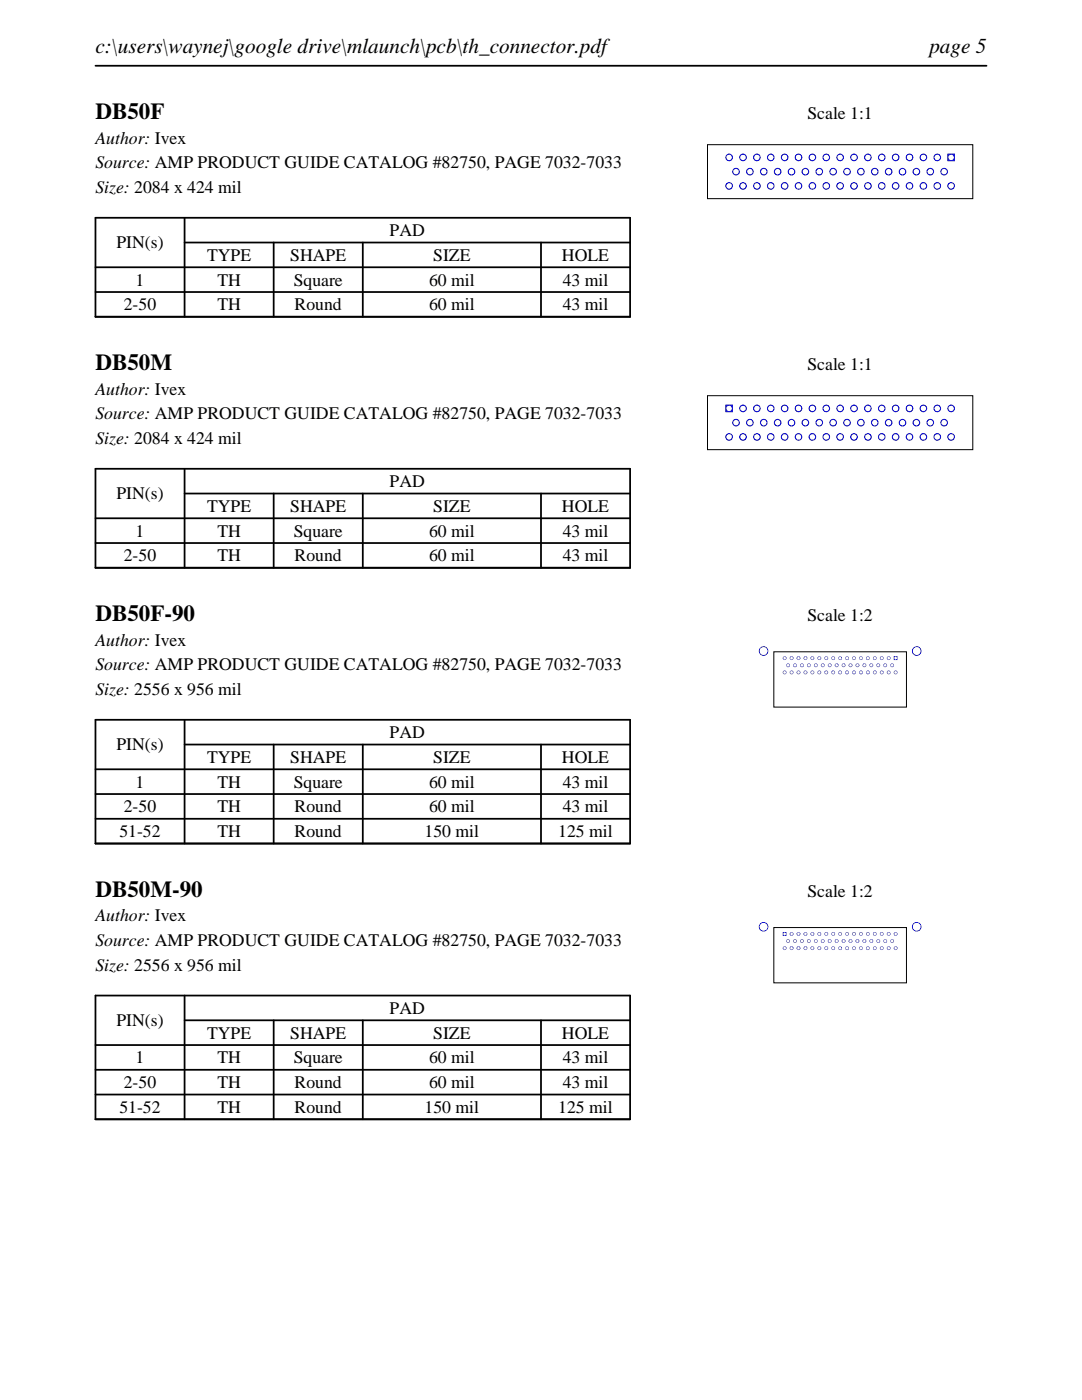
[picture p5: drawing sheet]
<svg xmlns="http://www.w3.org/2000/svg" width="216mm" height="279mm" viewBox="0 0 216 279" stroke-linecap="round" stroke-linejoin="round" font-family="sans-serif">
<path d="M19 13.1h177.8M19 43.5h106.7v19.7h-106.7zM19 53.3h106.7M19 58.3h106.7M36.8 48.4h88.9M36.8 43.5v19.7M54.6 48.4v14.8M72.4 48.4v14.8M107.9 48.4v14.8" fill="none" stroke="#000" stroke-width=".35"/>
<path d="M141.2 28.9h52.9v10.7h-52.9z" fill="none" stroke="#000" stroke-width=".2"/>
<g fill="#00f">
<path d="M189 30.7v1.5h1.6v-1.5zM189.2 31.4a.55 .55 0 0 1 1.1 0 .55 .55 0 0 1-1.1 0z"/>
<path d="M186.3 31.4a.76 .76 0 0 0 1.5 0 .76 .76 0 0 0-1.5 0zM186.5 31.4a.55 .55 0 0 1 1.1 0 .55 .55 0 0 1-1.1 0z"/>
<path d="M183.5 31.4a.76 .76 0 0 0 1.5 0 .76 .76 0 0 0-1.5 0zM183.7 31.4a.55 .55 0 0 1 1.1 0 .55 .55 0 0 1-1.1 0z"/>
<path d="M180.7 31.4a.76 .76 0 0 0 1.5 0 .76 .76 0 0 0-1.5 0zM180.9 31.4a.55 .55 0 0 1 1.1 0 .55 .55 0 0 1-1.1 0z"/>
<path d="M178 31.4a.76 .76 0 0 0 1.5 0 .76 .76 0 0 0-1.5 0zM178.2 31.4a.55 .55 0 0 1 1.1 0 .55 .55 0 0 1-1.1 0z"/>
<path d="M175.2 31.4a.76 .76 0 0 0 1.5 0 .76 .76 0 0 0-1.5 0zM175.4 31.4a.55 .55 0 0 1 1.1 0 .55 .55 0 0 1-1.1 0z"/>
<path d="M172.4 31.4a.76 .76 0 0 0 1.5 0 .76 .76 0 0 0-1.5 0zM172.6 31.4a.55 .55 0 0 1 1.1 0 .55 .55 0 0 1-1.1 0z"/>
<path d="M169.6 31.4a.8 .8 0 0 0 1.6 0 .8 .8 0 0 0-1.6 0zM169.9 31.4a.55 .55 0 0 1 1.1 0 .55 .55 0 0 1-1.1 0z"/>
<path d="M166.9 31.4a.76 .76 0 0 0 1.5 0 .76 .76 0 0 0-1.5 0zM167.1 31.4a.55 .55 0 0 1 1.1 0 .55 .55 0 0 1-1.1 0z"/>
<path d="M164.1 31.4a.76 .76 0 0 0 1.5 0 .76 .76 0 0 0-1.5 0zM164.3 31.4a.55 .55 0 0 1 1.1 0 .55 .55 0 0 1-1.1 0z"/>
<path d="M161.3 31.4a.8 .8 0 0 0 1.6 0 .8 .8 0 0 0-1.6 0zM161.6 31.4a.55 .55 0 0 1 1 0 .55 .55 0 0 1-1 0z"/>
<path d="M158.6 31.4a.76 .76 0 0 0 1.5 0 .76 .76 0 0 0-1.5 0zM158.8 31.4a.55 .55 0 0 1 1.1 0 .55 .55 0 0 1-1.1 0z"/>
<path d="M155.8 31.4a.76 .76 0 0 0 1.5 0 .76 .76 0 0 0-1.5 0zM156 31.4a.55 .55 0 0 1 1.1 0 .55 .55 0 0 1-1.1 0z"/>
<path d="M153 31.4a.8 .8 0 0 0 1.6 0 .8 .8 0 0 0-1.6 0zM153.3 31.4a.55 .55 0 0 1 1 0 .55 .55 0 0 1-1 0z"/>
<path d="M150.3 31.4a.76 .76 0 0 0 1.5 0 .76 .76 0 0 0-1.5 0zM150.5 31.4a.55 .55 0 0 1 1.1 0 .55 .55 0 0 1-1.1 0z"/>
<path d="M147.5 31.4a.76 .76 0 0 0 1.5 0 .76 .76 0 0 0-1.5 0zM147.7 31.4a.55 .55 0 0 1 1.1 0 .55 .55 0 0 1-1.1 0z"/>
<path d="M144.7 31.4a.8 .8 0 0 0 1.6 0 .8 .8 0 0 0-1.6 0zM144.9 31.4a.55 .55 0 0 1 1.1 0 .55 .55 0 0 1-1.1 0z"/>
<path d="M187.6 34.3a.8 .8 0 0 0 1.6 0 .8 .8 0 0 0-1.6 0zM187.8 34.3a.55 .55 0 0 1 1.1 0 .55 .55 0 0 1-1.1 0z"/>
<path d="M184.9 34.3a.76 .76 0 0 0 1.5 0 .76 .76 0 0 0-1.5 0zM185.1 34.3a.55 .55 0 0 1 1.1 0 .55 .55 0 0 1-1.1 0z"/>
<path d="M182.1 34.3a.76 .76 0 0 0 1.5 0 .76 .76 0 0 0-1.5 0zM182.3 34.3a.55 .55 0 0 1 1.1 0 .55 .55 0 0 1-1.1 0z"/>
<path d="M179.3 34.3a.76 .76 0 0 0 1.5 0 .76 .76 0 0 0-1.5 0zM179.5 34.3a.55 .55 0 0 1 1.1 0 .55 .55 0 0 1-1.1 0z"/>
<path d="M176.6 34.3a.76 .76 0 0 0 1.5 0 .76 .76 0 0 0-1.5 0zM176.8 34.3a.55 .55 0 0 1 1.1 0 .55 .55 0 0 1-1.1 0z"/>
<path d="M173.8 34.3a.76 .76 0 0 0 1.5 0 .76 .76 0 0 0-1.5 0zM174 34.3a.55 .55 0 0 1 1.1 0 .55 .55 0 0 1-1.1 0z"/>
<path d="M171 34.3a.76 .76 0 0 0 1.5 0 .76 .76 0 0 0-1.5 0zM171.2 34.3a.55 .55 0 0 1 1.1 0 .55 .55 0 0 1-1.1 0z"/>
<path d="M168.2 34.3a.8 .8 0 0 0 1.6 0 .8 .8 0 0 0-1.6 0zM168.5 34.3a.55 .55 0 0 1 1.1 0 .55 .55 0 0 1-1.1 0z"/>
<path d="M165.5 34.3a.76 .76 0 0 0 1.5 0 .76 .76 0 0 0-1.5 0zM165.7 34.3a.55 .55 0 0 1 1.1 0 .55 .55 0 0 1-1.1 0z"/>
<path d="M162.7 34.3a.76 .76 0 0 0 1.5 0 .76 .76 0 0 0-1.5 0zM162.9 34.3a.55 .55 0 0 1 1.1 0 .55 .55 0 0 1-1.1 0z"/>
<path d="M159.9 34.3a.8 .8 0 0 0 1.6 0 .8 .8 0 0 0-1.6 0zM160.2 34.3a.55 .55 0 0 1 1.1 0 .55 .55 0 0 1-1.1 0z"/>
<path d="M157.2 34.3a.76 .76 0 0 0 1.5 0 .76 .76 0 0 0-1.5 0zM157.4 34.3a.55 .55 0 0 1 1.1 0 .55 .55 0 0 1-1.1 0z"/>
<path d="M154.4 34.3a.76 .76 0 0 0 1.5 0 .76 .76 0 0 0-1.5 0zM154.6 34.3a.55 .55 0 0 1 1.1 0 .55 .55 0 0 1-1.1 0z"/>
<path d="M151.6 34.3a.8 .8 0 0 0 1.6 0 .8 .8 0 0 0-1.6 0zM151.9 34.3a.55 .55 0 0 1 1 0 .55 .55 0 0 1-1 0z"/>
<path d="M148.9 34.3a.76 .76 0 0 0 1.5 0 .76 .76 0 0 0-1.5 0zM149.1 34.3a.55 .55 0 0 1 1.1 0 .55 .55 0 0 1-1.1 0z"/>
<path d="M146.1 34.3a.76 .76 0 0 0 1.5 0 .76 .76 0 0 0-1.5 0zM146.3 34.3a.55 .55 0 0 1 1.1 0 .55 .55 0 0 1-1.1 0z"/>
<path d="M189 37.1a.8 .8 0 0 0 1.6 0 .8 .8 0 0 0-1.6 0zM189.2 37.1a.55 .55 0 0 1 1.1 0 .55 .55 0 0 1-1.1 0z"/>
<path d="M186.3 37.1a.76 .76 0 0 0 1.5 0 .76 .76 0 0 0-1.5 0zM186.5 37.1a.55 .55 0 0 1 1.1 0 .55 .55 0 0 1-1.1 0z"/>
<path d="M183.5 37.1a.76 .76 0 0 0 1.5 0 .76 .76 0 0 0-1.5 0zM183.7 37.1a.55 .55 0 0 1 1.1 0 .55 .55 0 0 1-1.1 0z"/>
<path d="M180.7 37.1a.76 .76 0 0 0 1.5 0 .76 .76 0 0 0-1.5 0zM180.9 37.1a.55 .55 0 0 1 1.1 0 .55 .55 0 0 1-1.1 0z"/>
<path d="M178 37.1a.76 .76 0 0 0 1.5 0 .76 .76 0 0 0-1.5 0zM178.2 37.1a.55 .55 0 0 1 1.1 0 .55 .55 0 0 1-1.1 0z"/>
<path d="M175.2 37.1a.76 .76 0 0 0 1.5 0 .76 .76 0 0 0-1.5 0zM175.4 37.1a.55 .55 0 0 1 1.1 0 .55 .55 0 0 1-1.1 0z"/>
<path d="M172.4 37.1a.76 .76 0 0 0 1.5 0 .76 .76 0 0 0-1.5 0zM172.6 37.1a.55 .55 0 0 1 1.1 0 .55 .55 0 0 1-1.1 0z"/>
<path d="M169.6 37.1a.8 .8 0 0 0 1.6 0 .8 .8 0 0 0-1.6 0zM169.9 37.1a.55 .55 0 0 1 1.1 0 .55 .55 0 0 1-1.1 0z"/>
<path d="M166.9 37.1a.76 .76 0 0 0 1.5 0 .76 .76 0 0 0-1.5 0zM167.1 37.1a.55 .55 0 0 1 1.1 0 .55 .55 0 0 1-1.1 0z"/>
<path d="M164.1 37.1a.76 .76 0 0 0 1.5 0 .76 .76 0 0 0-1.5 0zM164.3 37.1a.55 .55 0 0 1 1.1 0 .55 .55 0 0 1-1.1 0z"/>
<path d="M161.3 37.1a.8 .8 0 0 0 1.6 0 .8 .8 0 0 0-1.6 0zM161.6 37.1a.55 .55 0 0 1 1 0 .55 .55 0 0 1-1 0z"/>
<path d="M158.6 37.1a.76 .76 0 0 0 1.5 0 .76 .76 0 0 0-1.5 0zM158.8 37.1a.55 .55 0 0 1 1.1 0 .55 .55 0 0 1-1.1 0z"/>
<path d="M155.8 37.1a.76 .76 0 0 0 1.5 0 .76 .76 0 0 0-1.5 0zM156 37.1a.55 .55 0 0 1 1.1 0 .55 .55 0 0 1-1.1 0z"/>
<path d="M153 37.1a.8 .8 0 0 0 1.6 0 .8 .8 0 0 0-1.6 0zM153.3 37.1a.55 .55 0 0 1 1 0 .55 .55 0 0 1-1 0z"/>
<path d="M150.3 37.1a.76 .76 0 0 0 1.5 0 .76 .76 0 0 0-1.5 0zM150.5 37.1a.55 .55 0 0 1 1.1 0 .55 .55 0 0 1-1.1 0z"/>
<path d="M147.5 37.1a.76 .76 0 0 0 1.5 0 .76 .76 0 0 0-1.5 0zM147.7 37.1a.55 .55 0 0 1 1.1 0 .55 .55 0 0 1-1.1 0z"/>
<path d="M144.7 37.1a.8 .8 0 0 0 1.6 0 .8 .8 0 0 0-1.6 0zM144.9 37.1a.55 .55 0 0 1 1.1 0 .55 .55 0 0 1-1.1 0z"/>
</g>
<path d="M19 93.6h106.7v19.7h-106.7zM36.8 98.5h88.9M36.8 93.6v19.7M54.6 98.5v14.8M72.4 98.5v14.8M107.9 98.5v14.8M19 103.4h106.7M19 108.4h106.7" fill="none" stroke="#000" stroke-width=".35"/>
<path d="M141.2 79h52.9v10.7h-52.9z" fill="none" stroke="#000" stroke-width=".2"/>
<g fill="#00f">
<path d="M144.7 80.7v1.6h1.6v-1.6zM144.9 81.5a.55 .55 0 0 1 1.1 0 .55 .55 0 0 1-1.1 0z"/>
<path d="M147.5 81.5a.76 .76 0 0 0 1.5 0 .76 .76 0 0 0-1.5 0zM147.7 81.5a.55 .55 0 0 1 1.1 0 .55 .55 0 0 1-1.1 0z"/>
<path d="M150.3 81.5a.76 .76 0 0 0 1.5 0 .76 .76 0 0 0-1.5 0zM150.5 81.5a.55 .55 0 0 1 1.1 0 .55 .55 0 0 1-1.1 0z"/>
<path d="M153 81.5a.8 .8 0 0 0 1.6 0 .8 .8 0 0 0-1.6 0zM153.3 81.5a.55 .55 0 0 1 1 0 .55 .55 0 0 1-1 0z"/>
<path d="M155.8 81.5a.76 .76 0 0 0 1.5 0 .76 .76 0 0 0-1.5 0zM156 81.5a.55 .55 0 0 1 1.1 0 .55 .55 0 0 1-1.1 0z"/>
<path d="M158.6 81.5a.76 .76 0 0 0 1.5 0 .76 .76 0 0 0-1.5 0zM158.8 81.5a.55 .55 0 0 1 1.1 0 .55 .55 0 0 1-1.1 0z"/>
<path d="M161.3 81.5a.8 .8 0 0 0 1.6 0 .8 .8 0 0 0-1.6 0zM161.6 81.5a.55 .55 0 0 1 1 0 .55 .55 0 0 1-1 0z"/>
<path d="M164.1 81.5a.76 .76 0 0 0 1.5 0 .76 .76 0 0 0-1.5 0zM164.3 81.5a.55 .55 0 0 1 1.1 0 .55 .55 0 0 1-1.1 0z"/>
<path d="M166.9 81.5a.76 .76 0 0 0 1.5 0 .76 .76 0 0 0-1.5 0zM167.1 81.5a.55 .55 0 0 1 1.1 0 .55 .55 0 0 1-1.1 0z"/>
<path d="M169.6 81.5a.8 .8 0 0 0 1.6 0 .8 .8 0 0 0-1.6 0zM169.9 81.5a.55 .55 0 0 1 1.1 0 .55 .55 0 0 1-1.1 0z"/>
<path d="M172.4 81.5a.76 .76 0 0 0 1.5 0 .76 .76 0 0 0-1.5 0zM172.6 81.5a.55 .55 0 0 1 1.1 0 .55 .55 0 0 1-1.1 0z"/>
<path d="M175.2 81.5a.76 .76 0 0 0 1.5 0 .76 .76 0 0 0-1.5 0zM175.4 81.5a.55 .55 0 0 1 1.1 0 .55 .55 0 0 1-1.1 0z"/>
<path d="M178 81.5a.76 .76 0 0 0 1.5 0 .76 .76 0 0 0-1.5 0zM178.2 81.5a.55 .55 0 0 1 1.1 0 .55 .55 0 0 1-1.1 0z"/>
<path d="M180.7 81.5a.76 .76 0 0 0 1.5 0 .76 .76 0 0 0-1.5 0zM180.9 81.5a.55 .55 0 0 1 1.1 0 .55 .55 0 0 1-1.1 0z"/>
<path d="M183.5 81.5a.76 .76 0 0 0 1.5 0 .76 .76 0 0 0-1.5 0zM183.7 81.5a.55 .55 0 0 1 1.1 0 .55 .55 0 0 1-1.1 0z"/>
<path d="M186.3 81.5a.76 .76 0 0 0 1.5 0 .76 .76 0 0 0-1.5 0zM186.5 81.5a.55 .55 0 0 1 1.1 0 .55 .55 0 0 1-1.1 0z"/>
<path d="M189 81.5a.8 .8 0 0 0 1.6 0 .8 .8 0 0 0-1.6 0zM189.2 81.5a.55 .55 0 0 1 1.1 0 .55 .55 0 0 1-1.1 0z"/>
<path d="M146.1 84.4a.76 .76 0 0 0 1.5 0 .76 .76 0 0 0-1.5 0zM146.3 84.4a.55 .55 0 0 1 1.1 0 .55 .55 0 0 1-1.1 0z"/>
<path d="M148.9 84.4a.76 .76 0 0 0 1.5 0 .76 .76 0 0 0-1.5 0zM149.1 84.4a.55 .55 0 0 1 1.1 0 .55 .55 0 0 1-1.1 0z"/>
<path d="M151.6 84.4a.8 .8 0 0 0 1.6 0 .8 .8 0 0 0-1.6 0zM151.9 84.4a.55 .55 0 0 1 1 0 .55 .55 0 0 1-1 0z"/>
<path d="M154.4 84.4a.76 .76 0 0 0 1.5 0 .76 .76 0 0 0-1.5 0zM154.6 84.4a.55 .55 0 0 1 1.1 0 .55 .55 0 0 1-1.1 0z"/>
<path d="M157.2 84.4a.76 .76 0 0 0 1.5 0 .76 .76 0 0 0-1.5 0zM157.4 84.4a.55 .55 0 0 1 1.1 0 .55 .55 0 0 1-1.1 0z"/>
<path d="M159.9 84.4a.8 .8 0 0 0 1.6 0 .8 .8 0 0 0-1.6 0zM160.2 84.4a.55 .55 0 0 1 1.1 0 .55 .55 0 0 1-1.1 0z"/>
<path d="M162.7 84.4a.76 .76 0 0 0 1.5 0 .76 .76 0 0 0-1.5 0zM162.9 84.4a.55 .55 0 0 1 1.1 0 .55 .55 0 0 1-1.1 0z"/>
<path d="M165.5 84.4a.76 .76 0 0 0 1.5 0 .76 .76 0 0 0-1.5 0zM165.7 84.4a.55 .55 0 0 1 1.1 0 .55 .55 0 0 1-1.1 0z"/>
<path d="M168.2 84.4a.8 .8 0 0 0 1.6 0 .8 .8 0 0 0-1.6 0zM168.5 84.4a.55 .55 0 0 1 1.1 0 .55 .55 0 0 1-1.1 0z"/>
<path d="M171 84.4a.76 .76 0 0 0 1.5 0 .76 .76 0 0 0-1.5 0zM171.2 84.4a.55 .55 0 0 1 1.1 0 .55 .55 0 0 1-1.1 0z"/>
<path d="M173.8 84.4a.76 .76 0 0 0 1.5 0 .76 .76 0 0 0-1.5 0zM174 84.4a.55 .55 0 0 1 1.1 0 .55 .55 0 0 1-1.1 0z"/>
<path d="M176.6 84.4a.76 .76 0 0 0 1.5 0 .76 .76 0 0 0-1.5 0zM176.8 84.4a.55 .55 0 0 1 1.1 0 .55 .55 0 0 1-1.1 0z"/>
<path d="M179.3 84.4a.76 .76 0 0 0 1.5 0 .76 .76 0 0 0-1.5 0zM179.5 84.4a.55 .55 0 0 1 1.1 0 .55 .55 0 0 1-1.1 0z"/>
<path d="M182.1 84.4a.76 .76 0 0 0 1.5 0 .76 .76 0 0 0-1.5 0zM182.3 84.4a.55 .55 0 0 1 1.1 0 .55 .55 0 0 1-1.1 0z"/>
<path d="M184.9 84.4a.76 .76 0 0 0 1.5 0 .76 .76 0 0 0-1.5 0zM185.1 84.4a.55 .55 0 0 1 1.1 0 .55 .55 0 0 1-1.1 0z"/>
<path d="M187.6 84.4a.8 .8 0 0 0 1.6 0 .8 .8 0 0 0-1.6 0zM187.8 84.4a.55 .55 0 0 1 1.1 0 .55 .55 0 0 1-1.1 0z"/>
<path d="M144.7 87.2a.8 .8 0 0 0 1.6 0 .8 .8 0 0 0-1.6 0zM144.9 87.2a.55 .55 0 0 1 1.1 0 .55 .55 0 0 1-1.1 0z"/>
<path d="M147.5 87.2a.76 .76 0 0 0 1.5 0 .76 .76 0 0 0-1.5 0zM147.7 87.2a.55 .55 0 0 1 1.1 0 .55 .55 0 0 1-1.1 0z"/>
<path d="M150.3 87.2a.76 .76 0 0 0 1.5 0 .76 .76 0 0 0-1.5 0zM150.5 87.2a.55 .55 0 0 1 1.1 0 .55 .55 0 0 1-1.1 0z"/>
<path d="M153 87.2a.8 .8 0 0 0 1.6 0 .8 .8 0 0 0-1.6 0zM153.3 87.2a.55 .55 0 0 1 1 0 .55 .55 0 0 1-1 0z"/>
<path d="M155.8 87.2a.76 .76 0 0 0 1.5 0 .76 .76 0 0 0-1.5 0zM156 87.2a.55 .55 0 0 1 1.1 0 .55 .55 0 0 1-1.1 0z"/>
<path d="M158.6 87.2a.76 .76 0 0 0 1.5 0 .76 .76 0 0 0-1.5 0zM158.8 87.2a.55 .55 0 0 1 1.1 0 .55 .55 0 0 1-1.1 0z"/>
<path d="M161.3 87.2a.8 .8 0 0 0 1.6 0 .8 .8 0 0 0-1.6 0zM161.6 87.2a.55 .55 0 0 1 1 0 .55 .55 0 0 1-1 0z"/>
<path d="M164.1 87.2a.76 .76 0 0 0 1.5 0 .76 .76 0 0 0-1.5 0zM164.3 87.2a.55 .55 0 0 1 1.1 0 .55 .55 0 0 1-1.1 0z"/>
<path d="M166.9 87.2a.76 .76 0 0 0 1.5 0 .76 .76 0 0 0-1.5 0zM167.1 87.2a.55 .55 0 0 1 1.1 0 .55 .55 0 0 1-1.1 0z"/>
<path d="M169.6 87.2a.8 .8 0 0 0 1.6 0 .8 .8 0 0 0-1.6 0zM169.9 87.2a.55 .55 0 0 1 1.1 0 .55 .55 0 0 1-1.1 0z"/>
<path d="M172.4 87.2a.76 .76 0 0 0 1.5 0 .76 .76 0 0 0-1.5 0zM172.6 87.2a.55 .55 0 0 1 1.1 0 .55 .55 0 0 1-1.1 0z"/>
<path d="M175.2 87.2a.76 .76 0 0 0 1.5 0 .76 .76 0 0 0-1.5 0zM175.4 87.2a.55 .55 0 0 1 1.1 0 .55 .55 0 0 1-1.1 0z"/>
<path d="M178 87.2a.76 .76 0 0 0 1.5 0 .76 .76 0 0 0-1.5 0zM178.2 87.2a.55 .55 0 0 1 1.1 0 .55 .55 0 0 1-1.1 0z"/>
<path d="M180.7 87.2a.76 .76 0 0 0 1.5 0 .76 .76 0 0 0-1.5 0zM180.9 87.2a.55 .55 0 0 1 1.1 0 .55 .55 0 0 1-1.1 0z"/>
<path d="M183.5 87.2a.76 .76 0 0 0 1.5 0 .76 .76 0 0 0-1.5 0zM183.7 87.2a.55 .55 0 0 1 1.1 0 .55 .55 0 0 1-1.1 0z"/>
<path d="M186.3 87.2a.76 .76 0 0 0 1.5 0 .76 .76 0 0 0-1.5 0zM186.5 87.2a.55 .55 0 0 1 1.1 0 .55 .55 0 0 1-1.1 0z"/>
<path d="M189 87.2a.8 .8 0 0 0 1.6 0 .8 .8 0 0 0-1.6 0zM189.2 87.2a.55 .55 0 0 1 1.1 0 .55 .55 0 0 1-1.1 0z"/>
</g>
<path d="M19 143.7h106.7v24.6h-106.7zM19 153.5h106.7M19 158.5h106.7M36.8 148.6h88.9M36.8 143.7v24.6M54.6 148.6v19.7M72.4 148.6v19.7M107.9 148.6v19.7M19 163.4h106.7" fill="none" stroke="#000" stroke-width=".35"/>
<path d="M154.4 130.1h26.5v11h-26.5z" fill="none" stroke="#000" stroke-width=".2"/>
<g fill="#00f">
<path d="M178.3 131v.7h.8v-.7zM178.4 131.4a.3 .3 0 0 1 .6 0 .3 .3 0 0 1-.6 0z"/>
<path d="M176.9 131.4a.4 .4 0 0 0 .8 0 .4 .4 0 0 0-.8 0zM177.1 131.4a.27 .27 0 0 1 .5 0 .27 .27 0 0 1-.5 0z"/>
<path d="M175.6 131.4a.38 .38 0 0 0 .7 0 .38 .38 0 0 0-.7 0zM175.7 131.4a.27 .27 0 0 1 .5 0 .27 .27 0 0 1-.5 0z"/>
<path d="M174.2 131.4a.38 .38 0 0 0 .7 0 .38 .38 0 0 0-.7 0zM174.3 131.4a.27 .27 0 0 1 .5 0 .27 .27 0 0 1-.5 0z"/>
<path d="M172.8 131.4a.4 .4 0 0 0 .8 0 .4 .4 0 0 0-.8 0zM172.9 131.4a.3 .3 0 0 1 .6 0 .3 .3 0 0 1-.6 0z"/>
<path d="M171.4 131.4a.4 .4 0 0 0 .8 0 .4 .4 0 0 0-.8 0zM171.5 131.4a.3 .3 0 0 1 .6 0 .3 .3 0 0 1-.6 0z"/>
<path d="M170 131.4a.4 .4 0 0 0 .8 0 .4 .4 0 0 0-.8 0zM170.1 131.4a.3 .3 0 0 1 .6 0 .3 .3 0 0 1-.6 0z"/>
<path d="M168.6 131.4a.4 .4 0 0 0 .8 0 .4 .4 0 0 0-.8 0zM168.8 131.4a.27 .27 0 0 1 .5 0 .27 .27 0 0 1-.5 0z"/>
<path d="M167.3 131.4a.38 .38 0 0 0 .7 0 .38 .38 0 0 0-.7 0zM167.4 131.4a.27 .27 0 0 1 .5 0 .27 .27 0 0 1-.5 0z"/>
<path d="M165.9 131.4a.38 .38 0 0 0 .7 0 .38 .38 0 0 0-.7 0zM166 131.4a.27 .27 0 0 1 .5 0 .27 .27 0 0 1-.5 0z"/>
<path d="M164.5 131.4a.4 .4 0 0 0 .8 0 .4 .4 0 0 0-.8 0zM164.6 131.4a.27 .27 0 0 1 .5 0 .27 .27 0 0 1-.5 0z"/>
<path d="M163.1 131.4a.4 .4 0 0 0 .8 0 .4 .4 0 0 0-.8 0zM163.2 131.4a.3 .3 0 0 1 .6 0 .3 .3 0 0 1-.6 0z"/>
<path d="M161.7 131.4a.4 .4 0 0 0 .8 0 .4 .4 0 0 0-.8 0zM161.8 131.4a.3 .3 0 0 1 .6 0 .3 .3 0 0 1-.6 0z"/>
<path d="M160.3 131.4a.4 .4 0 0 0 .8 0 .4 .4 0 0 0-.8 0zM160.4 131.4a.3 .3 0 0 1 .6 0 .3 .3 0 0 1-.6 0z"/>
<path d="M159 131.4a.38 .38 0 0 0 .7 0 .38 .38 0 0 0-.7 0zM159.1 131.4a.27 .27 0 0 1 .5 0 .27 .27 0 0 1-.5 0z"/>
<path d="M157.6 131.4a.38 .38 0 0 0 .7 0 .38 .38 0 0 0-.7 0zM157.7 131.4a.27 .27 0 0 1 .5 0 .27 .27 0 0 1-.5 0z"/>
<path d="M156.2 131.4a.38 .38 0 0 0 .7 0 .38 .38 0 0 0-.7 0zM156.3 131.4a.27 .27 0 0 1 .5 0 .27 .27 0 0 1-.5 0z"/>
<path d="M177.6 132.8a.4 .4 0 0 0 .8 0 .4 .4 0 0 0-.8 0zM177.7 132.8a.3 .3 0 0 1 .6 0 .3 .3 0 0 1-.6 0z"/>
<path d="M176.3 132.8a.38 .38 0 0 0 .7 0 .38 .38 0 0 0-.7 0zM176.4 132.8a.27 .27 0 0 1 .5 0 .27 .27 0 0 1-.5 0z"/>
<path d="M174.9 132.8a.38 .38 0 0 0 .7 0 .38 .38 0 0 0-.7 0zM175 132.8a.27 .27 0 0 1 .5 0 .27 .27 0 0 1-.5 0z"/>
<path d="M173.5 132.8a.38 .38 0 0 0 .7 0 .38 .38 0 0 0-.7 0zM173.6 132.8a.27 .27 0 0 1 .5 0 .27 .27 0 0 1-.5 0z"/>
<path d="M172.1 132.8a.4 .4 0 0 0 .8 0 .4 .4 0 0 0-.8 0zM172.2 132.8a.3 .3 0 0 1 .6 0 .3 .3 0 0 1-.6 0z"/>
<path d="M170.7 132.8a.4 .4 0 0 0 .8 0 .4 .4 0 0 0-.8 0zM170.8 132.8a.3 .3 0 0 1 .6 0 .3 .3 0 0 1-.6 0z"/>
<path d="M169.3 132.8a.4 .4 0 0 0 .8 0 .4 .4 0 0 0-.8 0zM169.4 132.8a.3 .3 0 0 1 .6 0 .3 .3 0 0 1-.6 0z"/>
<path d="M167.9 132.8a.4 .4 0 0 0 .8 0 .4 .4 0 0 0-.8 0zM168.1 132.8a.27 .27 0 0 1 .5 0 .27 .27 0 0 1-.5 0z"/>
<path d="M166.6 132.8a.38 .38 0 0 0 .7 0 .38 .38 0 0 0-.7 0zM166.7 132.8a.27 .27 0 0 1 .5 0 .27 .27 0 0 1-.5 0z"/>
<path d="M165.2 132.8a.38 .38 0 0 0 .7 0 .38 .38 0 0 0-.7 0zM165.3 132.8a.27 .27 0 0 1 .5 0 .27 .27 0 0 1-.5 0z"/>
<path d="M163.8 132.8a.4 .4 0 0 0 .8 0 .4 .4 0 0 0-.8 0zM163.9 132.8a.27 .27 0 0 1 .5 0 .27 .27 0 0 1-.5 0z"/>
<path d="M162.4 132.8a.4 .4 0 0 0 .8 0 .4 .4 0 0 0-.8 0zM162.5 132.8a.3 .3 0 0 1 .6 0 .3 .3 0 0 1-.6 0z"/>
<path d="M161 132.8a.4 .4 0 0 0 .8 0 .4 .4 0 0 0-.8 0zM161.1 132.8a.3 .3 0 0 1 .6 0 .3 .3 0 0 1-.6 0z"/>
<path d="M159.6 132.8a.4 .4 0 0 0 .8 0 .4 .4 0 0 0-.8 0zM159.7 132.8a.3 .3 0 0 1 .6 0 .3 .3 0 0 1-.6 0z"/>
<path d="M158.3 132.8a.38 .38 0 0 0 .7 0 .38 .38 0 0 0-.7 0zM158.4 132.8a.27 .27 0 0 1 .5 0 .27 .27 0 0 1-.5 0z"/>
<path d="M156.9 132.8a.38 .38 0 0 0 .7 0 .38 .38 0 0 0-.7 0zM157 132.8a.27 .27 0 0 1 .5 0 .27 .27 0 0 1-.5 0z"/>
<path d="M178.3 134.2a.4 .4 0 0 0 .8 0 .4 .4 0 0 0-.8 0zM178.4 134.2a.3 .3 0 0 1 .6 0 .3 .3 0 0 1-.6 0z"/>
<path d="M176.9 134.2a.4 .4 0 0 0 .8 0 .4 .4 0 0 0-.8 0zM177.1 134.2a.27 .27 0 0 1 .5 0 .27 .27 0 0 1-.5 0z"/>
<path d="M175.6 134.2a.38 .38 0 0 0 .7 0 .38 .38 0 0 0-.7 0zM175.7 134.2a.27 .27 0 0 1 .5 0 .27 .27 0 0 1-.5 0z"/>
<path d="M174.2 134.2a.38 .38 0 0 0 .7 0 .38 .38 0 0 0-.7 0zM174.3 134.2a.27 .27 0 0 1 .5 0 .27 .27 0 0 1-.5 0z"/>
<path d="M172.8 134.2a.4 .4 0 0 0 .8 0 .4 .4 0 0 0-.8 0zM172.9 134.2a.3 .3 0 0 1 .6 0 .3 .3 0 0 1-.6 0z"/>
<path d="M171.4 134.2a.4 .4 0 0 0 .8 0 .4 .4 0 0 0-.8 0zM171.5 134.2a.3 .3 0 0 1 .6 0 .3 .3 0 0 1-.6 0z"/>
<path d="M170 134.2a.4 .4 0 0 0 .8 0 .4 .4 0 0 0-.8 0zM170.1 134.2a.3 .3 0 0 1 .6 0 .3 .3 0 0 1-.6 0z"/>
<path d="M168.6 134.2a.4 .4 0 0 0 .8 0 .4 .4 0 0 0-.8 0zM168.8 134.2a.27 .27 0 0 1 .5 0 .27 .27 0 0 1-.5 0z"/>
<path d="M167.3 134.2a.38 .38 0 0 0 .7 0 .38 .38 0 0 0-.7 0zM167.4 134.2a.27 .27 0 0 1 .5 0 .27 .27 0 0 1-.5 0z"/>
<path d="M165.9 134.2a.38 .38 0 0 0 .7 0 .38 .38 0 0 0-.7 0zM166 134.2a.27 .27 0 0 1 .5 0 .27 .27 0 0 1-.5 0z"/>
<path d="M164.5 134.2a.4 .4 0 0 0 .8 0 .4 .4 0 0 0-.8 0zM164.6 134.2a.27 .27 0 0 1 .5 0 .27 .27 0 0 1-.5 0z"/>
<path d="M163.1 134.2a.4 .4 0 0 0 .8 0 .4 .4 0 0 0-.8 0zM163.2 134.2a.3 .3 0 0 1 .6 0 .3 .3 0 0 1-.6 0z"/>
<path d="M161.7 134.2a.4 .4 0 0 0 .8 0 .4 .4 0 0 0-.8 0zM161.8 134.2a.3 .3 0 0 1 .6 0 .3 .3 0 0 1-.6 0z"/>
<path d="M160.3 134.2a.4 .4 0 0 0 .8 0 .4 .4 0 0 0-.8 0zM160.4 134.2a.3 .3 0 0 1 .6 0 .3 .3 0 0 1-.6 0z"/>
<path d="M159 134.2a.38 .38 0 0 0 .7 0 .38 .38 0 0 0-.7 0zM159.1 134.2a.27 .27 0 0 1 .5 0 .27 .27 0 0 1-.5 0z"/>
<path d="M157.6 134.2a.38 .38 0 0 0 .7 0 .38 .38 0 0 0-.7 0zM157.7 134.2a.27 .27 0 0 1 .5 0 .27 .27 0 0 1-.5 0z"/>
<path d="M156.2 134.2a.38 .38 0 0 0 .7 0 .38 .38 0 0 0-.7 0zM156.3 134.2a.27 .27 0 0 1 .5 0 .27 .27 0 0 1-.5 0z"/>
<path d="M151.4 129.9a.95 .95 0 0 0 1.9 0 .95 .95 0 0 0-1.9 0zM151.6 129.9a.8 .8 0 0 1 1.6 0 .8 .8 0 0 1-1.6 0z"/>
<path d="M182 129.9a.95 .95 0 0 0 1.9 0 .95 .95 0 0 0-1.9 0zM182.1 129.9a.8 .8 0 0 1 1.6 0 .8 .8 0 0 1-1.6 0z"/>
</g>
<path d="M19 198.7h106.7v24.7h-106.7zM36.8 198.7v24.7M19 208.6h106.7M19 213.5h106.7M19 218.4h106.7M36.8 203.6h88.9M54.6 203.6v19.8M72.4 203.6v19.8M107.9 203.6v19.8" fill="none" stroke="#000" stroke-width=".35"/>
<path d="M154.4 185.1h26.5v11.1h-26.5z" fill="none" stroke="#000" stroke-width=".2"/>
<g fill="#00f">
<path d="M156.2 186v.8h.7v-.8zM156.3 186.4a.27 .27 0 0 1 .5 0 .27 .27 0 0 1-.5 0z"/>
<path d="M157.6 186.4a.38 .38 0 0 0 .7 0 .38 .38 0 0 0-.7 0zM157.7 186.4a.27 .27 0 0 1 .5 0 .27 .27 0 0 1-.5 0z"/>
<path d="M159 186.4a.38 .38 0 0 0 .7 0 .38 .38 0 0 0-.7 0zM159.1 186.4a.27 .27 0 0 1 .5 0 .27 .27 0 0 1-.5 0z"/>
<path d="M160.3 186.4a.4 .4 0 0 0 .8 0 .4 .4 0 0 0-.8 0zM160.4 186.4a.3 .3 0 0 1 .6 0 .3 .3 0 0 1-.6 0z"/>
<path d="M161.7 186.4a.4 .4 0 0 0 .8 0 .4 .4 0 0 0-.8 0zM161.8 186.4a.3 .3 0 0 1 .6 0 .3 .3 0 0 1-.6 0z"/>
<path d="M163.1 186.4a.4 .4 0 0 0 .8 0 .4 .4 0 0 0-.8 0zM163.2 186.4a.3 .3 0 0 1 .6 0 .3 .3 0 0 1-.6 0z"/>
<path d="M164.5 186.4a.4 .4 0 0 0 .8 0 .4 .4 0 0 0-.8 0zM164.6 186.4a.27 .27 0 0 1 .5 0 .27 .27 0 0 1-.5 0z"/>
<path d="M165.9 186.4a.38 .38 0 0 0 .7 0 .38 .38 0 0 0-.7 0zM166 186.4a.27 .27 0 0 1 .5 0 .27 .27 0 0 1-.5 0z"/>
<path d="M167.3 186.4a.38 .38 0 0 0 .7 0 .38 .38 0 0 0-.7 0zM167.4 186.4a.27 .27 0 0 1 .5 0 .27 .27 0 0 1-.5 0z"/>
<path d="M168.6 186.4a.4 .4 0 0 0 .8 0 .4 .4 0 0 0-.8 0zM168.8 186.4a.27 .27 0 0 1 .5 0 .27 .27 0 0 1-.5 0z"/>
<path d="M170 186.4a.4 .4 0 0 0 .8 0 .4 .4 0 0 0-.8 0zM170.1 186.4a.3 .3 0 0 1 .6 0 .3 .3 0 0 1-.6 0z"/>
<path d="M171.4 186.4a.4 .4 0 0 0 .8 0 .4 .4 0 0 0-.8 0zM171.5 186.4a.3 .3 0 0 1 .6 0 .3 .3 0 0 1-.6 0z"/>
<path d="M172.8 186.4a.4 .4 0 0 0 .8 0 .4 .4 0 0 0-.8 0zM172.9 186.4a.3 .3 0 0 1 .6 0 .3 .3 0 0 1-.6 0z"/>
<path d="M174.2 186.4a.38 .38 0 0 0 .7 0 .38 .38 0 0 0-.7 0zM174.3 186.4a.27 .27 0 0 1 .5 0 .27 .27 0 0 1-.5 0z"/>
<path d="M175.6 186.4a.38 .38 0 0 0 .7 0 .38 .38 0 0 0-.7 0zM175.7 186.4a.27 .27 0 0 1 .5 0 .27 .27 0 0 1-.5 0z"/>
<path d="M176.9 186.4a.4 .4 0 0 0 .8 0 .4 .4 0 0 0-.8 0zM177.1 186.4a.27 .27 0 0 1 .5 0 .27 .27 0 0 1-.5 0z"/>
<path d="M178.3 186.4a.4 .4 0 0 0 .8 0 .4 .4 0 0 0-.8 0zM178.4 186.4a.3 .3 0 0 1 .6 0 .3 .3 0 0 1-.6 0z"/>
<path d="M156.9 187.8a.38 .38 0 0 0 .7 0 .38 .38 0 0 0-.7 0zM157 187.8a.27 .27 0 0 1 .5 0 .27 .27 0 0 1-.5 0z"/>
<path d="M158.3 187.8a.38 .38 0 0 0 .7 0 .38 .38 0 0 0-.7 0zM158.4 187.8a.27 .27 0 0 1 .5 0 .27 .27 0 0 1-.5 0z"/>
<path d="M159.6 187.8a.4 .4 0 0 0 .8 0 .4 .4 0 0 0-.8 0zM159.7 187.8a.3 .3 0 0 1 .6 0 .3 .3 0 0 1-.6 0z"/>
<path d="M161 187.8a.4 .4 0 0 0 .8 0 .4 .4 0 0 0-.8 0zM161.1 187.8a.3 .3 0 0 1 .6 0 .3 .3 0 0 1-.6 0z"/>
<path d="M162.4 187.8a.4 .4 0 0 0 .8 0 .4 .4 0 0 0-.8 0zM162.5 187.8a.3 .3 0 0 1 .6 0 .3 .3 0 0 1-.6 0z"/>
<path d="M163.8 187.8a.4 .4 0 0 0 .8 0 .4 .4 0 0 0-.8 0zM163.9 187.8a.27 .27 0 0 1 .5 0 .27 .27 0 0 1-.5 0z"/>
<path d="M165.2 187.8a.38 .38 0 0 0 .7 0 .38 .38 0 0 0-.7 0zM165.3 187.8a.27 .27 0 0 1 .5 0 .27 .27 0 0 1-.5 0z"/>
<path d="M166.6 187.8a.38 .38 0 0 0 .7 0 .38 .38 0 0 0-.7 0zM166.7 187.8a.27 .27 0 0 1 .5 0 .27 .27 0 0 1-.5 0z"/>
<path d="M167.9 187.8a.4 .4 0 0 0 .8 0 .4 .4 0 0 0-.8 0zM168.1 187.8a.27 .27 0 0 1 .5 0 .27 .27 0 0 1-.5 0z"/>
<path d="M169.3 187.8a.4 .4 0 0 0 .8 0 .4 .4 0 0 0-.8 0zM169.4 187.8a.3 .3 0 0 1 .6 0 .3 .3 0 0 1-.6 0z"/>
<path d="M170.7 187.8a.4 .4 0 0 0 .8 0 .4 .4 0 0 0-.8 0zM170.8 187.8a.3 .3 0 0 1 .6 0 .3 .3 0 0 1-.6 0z"/>
<path d="M172.1 187.8a.4 .4 0 0 0 .8 0 .4 .4 0 0 0-.8 0zM172.2 187.8a.3 .3 0 0 1 .6 0 .3 .3 0 0 1-.6 0z"/>
<path d="M173.5 187.8a.38 .38 0 0 0 .7 0 .38 .38 0 0 0-.7 0zM173.6 187.8a.27 .27 0 0 1 .5 0 .27 .27 0 0 1-.5 0z"/>
<path d="M174.9 187.8a.38 .38 0 0 0 .7 0 .38 .38 0 0 0-.7 0zM175 187.8a.27 .27 0 0 1 .5 0 .27 .27 0 0 1-.5 0z"/>
<path d="M176.3 187.8a.38 .38 0 0 0 .7 0 .38 .38 0 0 0-.7 0zM176.4 187.8a.27 .27 0 0 1 .5 0 .27 .27 0 0 1-.5 0z"/>
<path d="M177.6 187.8a.4 .4 0 0 0 .8 0 .4 .4 0 0 0-.8 0zM177.7 187.8a.3 .3 0 0 1 .6 0 .3 .3 0 0 1-.6 0z"/>
<path d="M156.2 189.2a.38 .38 0 0 0 .7 0 .38 .38 0 0 0-.7 0zM156.3 189.2a.27 .27 0 0 1 .5 0 .27 .27 0 0 1-.5 0z"/>
<path d="M157.6 189.2a.38 .38 0 0 0 .7 0 .38 .38 0 0 0-.7 0zM157.7 189.2a.27 .27 0 0 1 .5 0 .27 .27 0 0 1-.5 0z"/>
<path d="M159 189.2a.38 .38 0 0 0 .7 0 .38 .38 0 0 0-.7 0zM159.1 189.2a.27 .27 0 0 1 .5 0 .27 .27 0 0 1-.5 0z"/>
<path d="M160.3 189.2a.4 .4 0 0 0 .8 0 .4 .4 0 0 0-.8 0zM160.4 189.2a.3 .3 0 0 1 .6 0 .3 .3 0 0 1-.6 0z"/>
<path d="M161.7 189.2a.4 .4 0 0 0 .8 0 .4 .4 0 0 0-.8 0zM161.8 189.2a.3 .3 0 0 1 .6 0 .3 .3 0 0 1-.6 0z"/>
<path d="M163.1 189.2a.4 .4 0 0 0 .8 0 .4 .4 0 0 0-.8 0zM163.2 189.2a.3 .3 0 0 1 .6 0 .3 .3 0 0 1-.6 0z"/>
<path d="M164.5 189.2a.4 .4 0 0 0 .8 0 .4 .4 0 0 0-.8 0zM164.6 189.2a.27 .27 0 0 1 .5 0 .27 .27 0 0 1-.5 0z"/>
<path d="M165.9 189.2a.38 .38 0 0 0 .7 0 .38 .38 0 0 0-.7 0zM166 189.2a.27 .27 0 0 1 .5 0 .27 .27 0 0 1-.5 0z"/>
<path d="M167.3 189.2a.38 .38 0 0 0 .7 0 .38 .38 0 0 0-.7 0zM167.4 189.2a.27 .27 0 0 1 .5 0 .27 .27 0 0 1-.5 0z"/>
<path d="M168.6 189.2a.4 .4 0 0 0 .8 0 .4 .4 0 0 0-.8 0zM168.8 189.2a.27 .27 0 0 1 .5 0 .27 .27 0 0 1-.5 0z"/>
<path d="M170 189.2a.4 .4 0 0 0 .8 0 .4 .4 0 0 0-.8 0zM170.1 189.2a.3 .3 0 0 1 .6 0 .3 .3 0 0 1-.6 0z"/>
<path d="M171.4 189.2a.4 .4 0 0 0 .8 0 .4 .4 0 0 0-.8 0zM171.5 189.2a.3 .3 0 0 1 .6 0 .3 .3 0 0 1-.6 0z"/>
<path d="M172.8 189.2a.4 .4 0 0 0 .8 0 .4 .4 0 0 0-.8 0zM172.9 189.2a.3 .3 0 0 1 .6 0 .3 .3 0 0 1-.6 0z"/>
<path d="M174.2 189.2a.38 .38 0 0 0 .7 0 .38 .38 0 0 0-.7 0zM174.3 189.2a.27 .27 0 0 1 .5 0 .27 .27 0 0 1-.5 0z"/>
<path d="M175.6 189.2a.38 .38 0 0 0 .7 0 .38 .38 0 0 0-.7 0zM175.7 189.2a.27 .27 0 0 1 .5 0 .27 .27 0 0 1-.5 0z"/>
<path d="M176.9 189.2a.4 .4 0 0 0 .8 0 .4 .4 0 0 0-.8 0zM177.1 189.2a.27 .27 0 0 1 .5 0 .27 .27 0 0 1-.5 0z"/>
<path d="M178.3 189.2a.4 .4 0 0 0 .8 0 .4 .4 0 0 0-.8 0zM178.4 189.2a.3 .3 0 0 1 .6 0 .3 .3 0 0 1-.6 0z"/>
<path d="M151.4 185a.95 .95 0 0 0 1.9 0 .95 .95 0 0 0-1.9 0zM151.6 185a.8 .8 0 0 1 1.6 0 .8 .8 0 0 1-1.6 0z"/>
<path d="M182 185a.95 .95 0 0 0 1.9 0 .95 .95 0 0 0-1.9 0zM182.1 185a.8 .8 0 0 1 1.6 0 .8 .8 0 0 1-1.6 0z"/>
</g>
<g font-size="4.6">
<text x="19" y="23.7">DB50F</text>
<text x="19" y="73.8">DB50M</text>
<text x="19" y="123.9">DB50F-90</text>
<text x="19" y="178.9">DB50M-90</text>
</g>
<g font-size="4.2">
<text x="19" y="10.6">c:\users\waynej\google drive\mlaunch\pcb\th_connector.pdf</text>
<text x="185.4" y="10.6">page 5</text>
</g>
<g font-size="3.5">
<text x="161.1" y="23.7">Scale 1:1</text>
<text x="19" y="28.6">Author: Ivex</text>
<text x="19" y="33.6">Source: AMP PRODUCT GUIDE CATALOG #82750, PAGE 7032-7033</text>
<text x="19" y="38.5">Size: 2084 x 424 mil</text>
<text x="77.8" y="47.1">PAD</text>
<text x="23.2" y="49.6">PIN(s)</text>
<text x="41.3" y="52.1">TYPE</text>
<text x="57.9" y="52.1">SHAPE</text>
<text x="86.4" y="52.1">SIZE</text>
<text x="112.1" y="52.1">HOLE</text>
<text x="27.1" y="57">1</text>
<text x="43.4" y="57">TH</text>
<text x="58.6" y="57">Square</text>
<text x="85.6" y="57">60 mil</text>
<text x="112.3" y="57">43 mil</text>
<text x="24.7" y="61.9">2-50</text>
<text x="43.4" y="61.9">TH</text>
<text x="58.8" y="61.9">Round</text>
<text x="85.6" y="61.9">60 mil</text>
<text x="112.3" y="61.9">43 mil</text>
<text x="161.1" y="73.8">Scale 1:1</text>
<text x="19" y="78.7">Author: Ivex</text>
<text x="19" y="83.7">Source: AMP PRODUCT GUIDE CATALOG #82750, PAGE 7032-7033</text>
<text x="19" y="88.6">Size: 2084 x 424 mil</text>
<text x="23.2" y="99.7">PIN(s)</text>
<text x="77.8" y="97.2">PAD</text>
<text x="27.1" y="107.1">1</text>
<text x="41.3" y="102.2">TYPE</text>
<text x="43.4" y="107.1">TH</text>
<text x="57.9" y="102.2">SHAPE</text>
<text x="58.6" y="107.1">Square</text>
<text x="85.6" y="107.1">60 mil</text>
<text x="86.4" y="102.2">SIZE</text>
<text x="112.1" y="102.2">HOLE</text>
<text x="112.3" y="107.1">43 mil</text>
<text x="24.7" y="112">2-50</text>
<text x="43.4" y="112">TH</text>
<text x="58.8" y="112">Round</text>
<text x="85.6" y="112">60 mil</text>
<text x="112.3" y="112">43 mil</text>
<text x="161.1" y="123.9">Scale 1:2</text>
<text x="19" y="128.8">Author: Ivex</text>
<text x="19" y="133.8">Source: AMP PRODUCT GUIDE CATALOG #82750, PAGE 7032-7033</text>
<text x="19" y="138.7">Size: 2556 x 956 mil</text>
<text x="23.2" y="149.8">PIN(s)</text>
<text x="77.8" y="147.3">PAD</text>
<text x="41.3" y="152.3">TYPE</text>
<text x="57.9" y="152.3">SHAPE</text>
<text x="86.4" y="152.3">SIZE</text>
<text x="112.1" y="152.3">HOLE</text>
<text x="27.1" y="157.2">1</text>
<text x="43.4" y="157.2">TH</text>
<text x="58.6" y="157.2">Square</text>
<text x="85.6" y="157.2">60 mil</text>
<text x="112.3" y="157.2">43 mil</text>
<text x="23.8" y="167.1">51-52</text>
<text x="24.7" y="162.1">2-50</text>
<text x="43.4" y="162.1">TH</text>
<text x="43.4" y="167.1">TH</text>
<text x="58.8" y="162.1">Round</text>
<text x="58.8" y="167.1">Round</text>
<text x="84.7" y="167.1">150 mil</text>
<text x="85.6" y="162.1">60 mil</text>
<text x="111.4" y="167.1">125 mil</text>
<text x="112.3" y="162.1">43 mil</text>
<text x="161.1" y="178.9">Scale 1:2</text>
<text x="19" y="183.9">Author: Ivex</text>
<text x="19" y="188.8">Source: AMP PRODUCT GUIDE CATALOG #82750, PAGE 7032-7033</text>
<text x="19" y="193.7">Size: 2556 x 956 mil</text>
<text x="77.8" y="202.4">PAD</text>
<text x="23.2" y="204.8">PIN(s)</text>
<text x="41.3" y="207.3">TYPE</text>
<text x="57.9" y="207.3">SHAPE</text>
<text x="86.4" y="207.3">SIZE</text>
<text x="112.1" y="207.3">HOLE</text>
<text x="27.1" y="212.2">1</text>
<text x="43.4" y="212.2">TH</text>
<text x="58.6" y="212.2">Square</text>
<text x="85.6" y="212.2">60 mil</text>
<text x="112.3" y="212.2">43 mil</text>
<text x="24.7" y="217.2">2-50</text>
<text x="43.4" y="217.2">TH</text>
<text x="58.8" y="217.2">Round</text>
<text x="85.6" y="217.2">60 mil</text>
<text x="112.3" y="217.2">43 mil</text>
<text x="23.8" y="222.1">51-52</text>
<text x="43.4" y="222.1">TH</text>
<text x="58.8" y="222.1">Round</text>
<text x="84.7" y="222.1">150 mil</text>
<text x="111.4" y="222.1">125 mil</text>
</g>
</svg>
